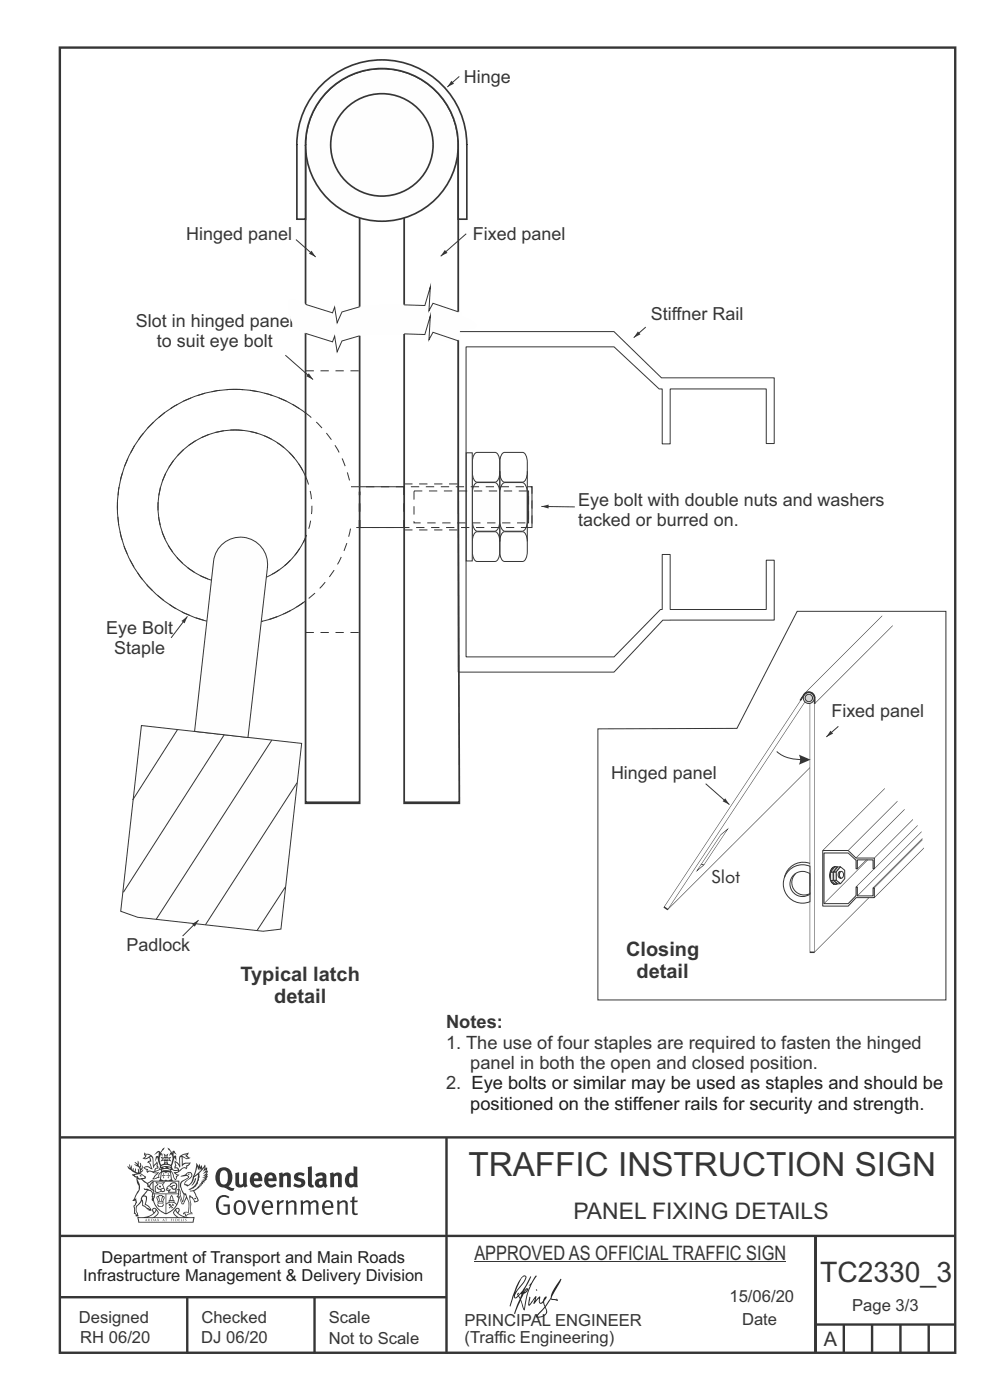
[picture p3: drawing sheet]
<svg xmlns="http://www.w3.org/2000/svg" width="210mm" height="297mm" viewBox="0 0 210 297" stroke-linecap="round" stroke-linejoin="round" font-family="sans-serif">
<path d="M64.8 30.4v139.9h11.5v-66M97.2 30.4v73.9l.2 66h-11.7v-124.1M76.3 46.2v57.1" fill="none" stroke="#373435" stroke-width=".46"/>
<path d="M100.7 96.3l.5-.3h3.8a1.93 1.93 0 0 1 1 2.1 7 7 0 0 1-.3 3.6l-.4 .5-.3 .1h-3.8a1.93 1.93 0 0 1-1-2.1 7.1 7.1 0 0 1 .3-3.6zM100.7 113.1l.5-.3h3.8a1.93 1.93 0 0 1 1 2.1 7 7 0 0 1-.3 3.6l-.4 .5-.3 .1h-3.8a1.93 1.93 0 0 1-1-2.1 7.1 7.1 0 0 1 .3-3.6z" fill="none" stroke="#373435" stroke-width=".21"/>
<path d="M100.7 102.7l.6-.3h3.6a2.02 2.02 0 0 1 1.1 2.2v5.9a2.03 2.03 0 0 1-1.1 2.2h-3.6a2.03 2.03 0 0 1-1.1-2.2v-5.9a3.2 3.2 0 0 1 .5-1.9z" fill-rule="evenodd" fill="#fefefe" stroke="#373435" stroke-width=".21"/>
<path d="M100.2 99.9v15M106 99.9v15" fill="none" stroke="#373435" stroke-width=".21"/>
<path d="M98.9 96.1h1.3v22.9h-1.3z" fill-rule="evenodd" fill="#fefefe" stroke="#373435" stroke-width=".21"/>
<path d="M106.5 96.3l.5-.3h3.9a1.93 1.93 0 0 1 1 2.1 7.1 7.1 0 0 1-.3 3.6l-.5 .5-.2 .1h-3.9a1.93 1.93 0 0 1-1-2.1 7 7 0 0 1 .3-3.6zM106.5 113.1l.5-.3h3.9a1.93 1.93 0 0 1 1 2.1 7.1 7.1 0 0 1-.3 3.6l-.5 .5-.2 .1h-3.9a1.93 1.93 0 0 1-1-2.1 7 7 0 0 1 .3-3.6z" fill="none" stroke="#373435" stroke-width=".21"/>
<path d="M106.6 102.7l.5-.3h3.7a2.02 2.02 0 0 1 1.1 2.2v5.9a2.03 2.03 0 0 1-1.1 2.2h-3.7a2.03 2.03 0 0 1-1.1-2.2v-5.9a3.2 3.2 0 0 1 .6-1.9z" fill-rule="evenodd" fill="#fefefe" stroke="#373435" stroke-width=".21"/>
<path d="M97.2 70.3h33l10.1 9.9h23.9v13.9h-1.7v-11.6h-20.3v11.7h-1.7v-11.7h-.7l-9.5-8.9h-31.4v65.8h31.4l9.8-10.1h.4v-11.7h1.7v11.7h20.3v-10.5h1.7v12.7l-23.6 .1-10.4 11h-33zM64.9 87.7a24.9 24.9 0 0 0-33.4 2.9 24.9 24.9 0 0 0-.2 33.6 24.9 24.9 0 0 0 33.4 3.4M106 99.9v15M111.9 99.9v15M64.9 101.2a16.3 16.3 0 0 0-24.9-6.7 16.3 16.3 0 0 0-.3 25.8 16.3 16.3 0 0 0 25-6" fill="none" stroke="#373435" stroke-width=".21"/>
<g fill="none" stroke="#373435" stroke-width=".21" stroke-dasharray="1.8 1.4" stroke-linecap="butt">
<path d="M64.8 78.7h11.5M32.2 89.9a24.9 24.9 0 0 1 42.2 13.4h38.4v8.6h-38.4a24.9 24.9 0 0 1-36.1 17.8 24.9 24.9 0 0 1-6.1-39.8zM85.7 102.7h11.5M85.7 112.4h11.5M87.8 104.2h24.3v6.7h-24.3zM64.8 134.2h11.5"/>
<circle cx="49.8" cy="107.5" r="16.3"/>
</g>
<g fill="#fefefe" stroke="#373435" stroke-width=".21">
<path d="M30 153.9l34 3.8-4.4 39.4-3.8 .5-26.6-3-3.6-1.3z" fill-rule="evenodd"/>
<path d="M46.8 115.8a5.8 5.8 0 0 1 6.6-1.3 5.8 5.8 0 0 1 3.3 5.8l-4.1 36.2-11.3-1.4 4-36a5.7 5.7 0 0 1 1.5-3.3z" fill-rule="evenodd"/>
</g>
<path d="M114.8 107.4l7.1 .1M37.7 154.8l-9.6 14.9M47.5 155.9l-21.3 33.4M57.7 157l-24.6 38M63 166.1l-19.4 30.1M60.6 188.1l-6.1 9.3" fill="none" stroke="#373435" stroke-width=".21"/>
<path d="M76.3 103.3v8.6M85.7 103.3v8.6" fill="none" stroke="#373435" stroke-width=".35" stroke-dasharray="1.8 1.8" stroke-linecap="butt"/>
<path d="M114.8 107.4l1.6-.4v.9z" fill="#373435"/>
<path d="M42.1 195.2l-3.4 3.4" fill="none" stroke="#373435" stroke-width=".21"/>
<path d="M40.7 196l1.4-.8-.8 1.4z" fill="#373435"/>
<path d="M137 69.4l-2.6 2.2" fill="none" stroke="#373435" stroke-width=".21"/>
<path d="M135.3 70.3l.6 .6-1.5 .7z" fill="#373435"/>
<path d="M98.9 49.6l-5.4 4.8" fill="none" stroke="#373435" stroke-width=".21"/>
<path d="M94.4 53l.5 .6-1.4 .8z" fill="#373435"/>
<path d="M62.8 50.8l4.2 3.7" fill="none" stroke="#373435" stroke-width=".21"/>
<path d="M66.1 53.2l.9 1.3-1.5-.7z" fill="#373435"/>
<path d="M39.8 130.8l-3.5 4.5" fill="none" stroke="#373435" stroke-width=".21"/>
<path d="M38.5 131.7l1.3-.9-.6 1.4z" fill="#373435"/>
<path d="M60.5 75.4l5.9 5.1" fill="none" stroke="#373435" stroke-width=".21"/>
<path d="M65.5 79.2l.9 1.3-1.4-.7z" fill="#373435"/>
<path d="M111.8 104.2h.3v6.7h-.2M111.9 103.3h.9v8.6h-.9" fill="none" stroke="#373435" stroke-width=".21"/>
<g fill="#fefefe" stroke="#373435" stroke-width=".35">
<path d="M67.7 18.6a18 18 0 0 1 19.8-4.7 18 18 0 0 1 11.5 16.8v15.8h-1.8v-15.8a16.2 16.2 0 0 0-16.2-16.2 16.2 16.2 0 0 0-16.2 16.2v15.8h-1.8v-15.8a17.8 17.8 0 0 1 4.7-12.1z" fill-rule="evenodd"/>
<circle cx="81" cy="30.7" r="16.2"/>
<circle cx="81" cy="30.7" r="10.9"/>
</g>
<path d="M97.4 16.2l-2.5 2.3" fill="none" stroke="#373435" stroke-width=".21"/>
<path d="M95.8 17.1l.5 .7-1.4 .7z" fill="#373435"/>
<path d="M61.4 63.6a8.1 8.1 0 0 1 4.7 1.9 4.8 4.8 0 0 0 4.4 .9 55.9 55.9 0 0 1 27.2 0l.2 .2-.1 .1-.4 .4a6.4 6.4 0 0 1 3.6 1.9l-.1 .3-.4 .2-1.5 .2a1.55 1.55 0 0 0-1.6 .7l.3 1.3-.1 .2a8.9 8.9 0 0 1-5.1-.3 20.6 20.6 0 0 0-8.6-.8l-1 .1a33.1 33.1 0 0 0-8.4 .5 17.7 17.7 0 0 1-10.1-1 5.7 5.7 0 0 1-3-6.8z" fill-rule="evenodd" fill="#fefefe" stroke="#fefefe" stroke-width=".21"/>
<path d="M64.8 64.6l5.7 1.8 .5-1.2 .5 3.3 1-2.3 3.8-1.1M64.8 70.7l5.7 1.8 .5-1.2 .5 3.3 1-2.3 3.8-1.1M85.7 64.7l4.4 .1 1.2-4-.3 5.1 .8-1.6 5.4 1.8M85.7 70.8l4.4 .2 1.2-4-.3 5.1 .8-1.6 5.4 1.8M149.7 166.3l5 4.4" fill="none" stroke="#373435" stroke-width=".21"/>
<path d="M153.8 169.4l.9 1.3-1.4-.7z" fill="#373435"/>
<path d="M177.8 154.1l-2.5 2.2" fill="none" stroke="#373435" stroke-width=".21"/>
<path d="M176.2 155l.5 .6-1.4 .7z" fill="#373435"/>
<path d="M171.8 187.9v-39.9h.9v54h-.9v-12.7" fill="none" stroke="#373435" stroke-width=".21"/>
<path d="M170.6 147.5l.8 .5-29.8 45-.7-.6z" fill-rule="evenodd" fill="#fefefe" stroke="#373435" stroke-width=".21"/>
<path d="M171.2 147.7l.1-.1a.42 .42 0 0 1 .7 .3l-.8 .1z" fill-rule="evenodd" fill="#e6e7e8" stroke="#373435" stroke-width=".21"/>
<path d="M164.8 159.4a8.3 8.3 0 0 0 5.9 1.8" fill="none" stroke="#373435" stroke-width=".21"/>
<path d="M169.5 160.1l2.4 1.1-2.4 1 .2-1z" fill-rule="evenodd" fill="#373435"/>
<path d="M152.9 177.1l1.5-1.2-5.1 7.6-1.5 1.2zM148.7 183.3l.6 .2" fill="none" stroke="#373435" stroke-width=".21"/>
<g fill="#e6e7e8" stroke="#373435" stroke-width=".21">
<path d="M170.7 147.1a1.31 1.31 0 0 1 1.4-.2 1.31 1.31 0 0 1 .8 1.2v1.1h-.2v-1.1a1.17 1.17 0 0 0-.8-1.1 1.17 1.17 0 0 0-1.3 .4l-.8 1.2-.1-.1z" fill-rule="evenodd"/>
<circle cx="171.6" cy="148.1" r="1.17"/>
</g>
<circle cx="171.6" cy="148.1" r=".79" fill="#d2d3d5" stroke="#373435" stroke-width=".21"/>
<path d="M187.1 130.6l-16.5 16.5M189.4 132.7l-16.5 16.5M171.8 162.8l-30.2 30.2M184.3 190.4l-11.6 11.6" fill="none" stroke="#373435" stroke-width=".21"/>
<path d="M167.4 184.6a4.1 4.1 0 0 1 4.4-.8v7.5a4.1 4.1 0 0 1-5-1.5 4.1 4.1 0 0 1 .6-5.2z" fill-rule="evenodd" fill="#fefefe" stroke="#373435" stroke-width=".21"/>
<g fill="none" stroke="#373435" stroke-width=".21">
<path d="M187.7 167.3l-13.2 13.1M190.4 170l-10.5 10.4M191.9 171.7l-10.3 10.3M193.7 173.8l-8.2 8.2M194.7 175.1l-13.1 13M195.5 176.4l-13.6 13.7M195.7 177.9l-10.5 10.4M195.7 178.1l-10.2 10.2M196 179.9l-10.5 10.5M168.6 185.4a2.67 2.67 0 0 1 3.2 0v4.3a2.67 2.67 0 0 1-3.7-.6 2.67 2.67 0 0 1 .5-3.7zM168.8 185.3a2.63 2.63 0 0 0-.3 3.5 2.63 2.63 0 0 0 3.3 .8M171.8 183.2a4.1 4.1 0 0 0-5.4 2.9"/>
<path d="M174.5 180.4h5.4l1.7 1.6h3.9v2.3h-.3v-1.9h-3.3v1.9h-.3v-1.9l-1.7-1.4h-5.1v10.7h5.1l1.7-1.6v-1.9h.3v1.9h3.3v-1.8h.3v2.1h-3.9l-1.7 1.8h-5.4zM183.8 182.4l-1.9 1.9M184.1 182.4l-9.3 9.3"/>
</g>
<g fill="#fefefe" stroke="#373435" stroke-width=".21">
<path d="M176.6 184.1l.4-.2 .4 .1a1.43 1.43 0 0 0-1.3 1.8l.3 1.2 .6 .6a2.34 2.34 0 0 1-.5-3.4z" fill-rule="evenodd"/>
<path d="M176.6 184.3a.82 .82 0 0 1 .9-.4 .82 .82 0 0 1 .6 .8 2.52 2.52 0 0 1-.6 2.8 .88 .88 0 0 1-1.2-.6 2.86 2.86 0 0 1 .3-2.6z" fill-rule="evenodd"/>
<path d="M176.2 186.8h.6l.9 .7h-.6z" fill-rule="evenodd"/>
<path d="M176.2 185h.6v1.8h-.6z" fill-rule="evenodd"/>
<path d="M177.1 183.9h.5l-.8 1.1h-.6z" fill-rule="evenodd"/>
<path d="M177.6 183.9l.9 .7v1.8l-.8 1.1-.9-.7v-1.8z" fill-rule="evenodd"/>
<path d="M176.8 186.8l.6-.1 .9 .8h-.6z" fill-rule="evenodd"/>
<path d="M176.8 185l.6-.1v1.8l-.6 .1z" fill-rule="evenodd"/>
<path d="M177.7 183.9h.6l-.9 1-.6 .1z" fill-rule="evenodd"/>
<path d="M178.3 183.9l.9 .7v1.8l-.9 1.1-.9-.8v-1.8z" fill-rule="evenodd"/>
<path d="M178 185l.5-.1a.8 .8 0 0 0 0 1.4 .75 .75 0 0 1-.7-.5 .75 .75 0 0 1 .2-.8z" fill-rule="evenodd"/>
<path d="M178.3 184.9a.71 .71 0 0 1 .7 .6 .71 .71 0 0 1-.5 .8 .83 .83 0 0 1-.2-1.4z" fill-rule="evenodd"/>
</g>
<path d="M76.3 111.9h9.4M76.3 103.3h9.4M126.8 154.6l29.5-.1 12.8-24.8h31.5v82.4h-73.8zM100.6 267.7h66.2" fill="none" stroke="#373435" stroke-width=".21"/>
<g fill="none" stroke="#373435" stroke-width=".51">
<path d="M12.7 10.1h189.9v276.9h-189.9zM12.7 241.3h190M94.7 241.4v45.8M12.7 275.2h82M12.7 262.2h190.1M39.7 275.2v12M66.7 275.2v12M173 262.1v24.9M173 281h29.6M179 281v6M185 281v6M191 281v6"/>
<path d="M197 281v6"/>
</g>
<g fill="#373435">
<path d="M47 248.4a2.55 2.55 0 0 0 0 2.7l.3 .2a.81 .81 0 0 0 1-1v-.5a1.04 1.04 0 0 0-1.1-1.5zM46.3 248.1a1.82 1.82 0 0 1 2.1-.2 1.82 1.82 0 0 1 .9 1.8 2.29 2.29 0 0 1-.8 2l.7 .3h.5l-.2 .6a2.87 2.87 0 0 1-2-.7 2.12 2.12 0 0 1-1.7-3.1z" fill-rule="evenodd"/>
<path d="M49.9 248.9l.8-.2v2a.46 .46 0 0 0 .3 .6 .46 .46 0 0 0 .6-.3v-2.1l.7-.2v2.4l.2 .5-.5 .3-.3-.3a1.02 1.02 0 0 1-1.2 .3 1.02 1.02 0 0 1-.6-1.1z" fill-rule="evenodd"/>
<path d="M54 249.5l-.1 .5h.9a.49 .49 0 0 0-.2-.6 .49 .49 0 0 0-.6 .1zM53.4 249.1a1.34 1.34 0 0 1 1.6-.2 1.34 1.34 0 0 1 .6 1.5v.2h-1.7a.77 .77 0 0 0 .5 .8 .77 .77 0 0 0 .9-.4l.3 .5a1.59 1.59 0 0 1-2 .2 1.59 1.59 0 0 1-.5-2.1z" fill-rule="evenodd"/>
<path d="M57 249.5l-.1 .5h1a.49 .49 0 0 0-.2-.6 .49 .49 0 0 0-.7 .1zM56.4 249.1a1.34 1.34 0 0 1 1.6-.2 1.34 1.34 0 0 1 .7 1.5v.2h-1.8a.77 .77 0 0 0 .5 .8 .77 .77 0 0 0 .9-.4l.4 .5a1.59 1.59 0 0 1-2.1 .2 1.59 1.59 0 0 1-.5-2.1z" fill-rule="evenodd"/>
<path d="M59.2 248.9l.7-.2 .1 .4a.95 .95 0 0 1 1-.3 .95 .95 0 0 1 .7 .8v2.3h-.8v-2.3a.46 .46 0 0 0-.8 .1v2.2h-.8z" fill-rule="evenodd"/>
<path d="M62.6 249.1a1.75 1.75 0 0 1 2-.1l-.2 .5-.6-.2a.43 .43 0 0 0-.6 .3l.4 .3a1.04 1.04 0 0 1 1.2 1.1 1.04 1.04 0 0 1-1.4 1l-1.2-.4 .3-.6 1 .4 .4-.4a.88 .88 0 0 0-1-.5l-.4-.2-.1-.4z" fill-rule="evenodd"/>
<path d="M65.3 247.6l.8-.2 .1 3.8 .3 .2 .1 .4a.88 .88 0 0 1-1 0 .88 .88 0 0 1-.3-1z" fill-rule="evenodd"/>
<path d="M67.8 250.6a.43 .43 0 0 0-.1 .7 .43 .43 0 0 0 .7-.1v-.7zM66.8 249.1a1.7 1.7 0 0 1 2.4 .1v1.9l.3 .4-.4 .5-.5-.4a1.03 1.03 0 0 1-1.7-.1 1.03 1.03 0 0 1 .8-1.5h.7v-.4a.8 .8 0 0 0-1.2 .1z" fill-rule="evenodd"/>
<path d="M70 248.9l.7-.2 .1 .4a.95 .95 0 0 1 1-.3 .95 .95 0 0 1 .7 .8v2.3h-.8v-2.3a.46 .46 0 0 0-.8 .1v2.2h-.8z" fill-rule="evenodd"/>
<path d="M74.3 249.5a1.48 1.48 0 0 0 0 1.7h.5l.2-.1v-1.5l-.3-.2zM75 247.4l.8 .1 .1 4.4h-.7l-.1-.2a1.26 1.26 0 0 1-1.4 0 1.26 1.26 0 0 1-.5-1.3 1.29 1.29 0 0 1 .4-1.4 1.29 1.29 0 0 1 1.4-.1z" fill-rule="evenodd"/>
<path d="M46.4 253.9a1.72 1.72 0 0 1 2.3 0l-.3 .3a1.24 1.24 0 0 0-1.4-.2 1.24 1.24 0 0 0-.6 1.4 1.49 1.49 0 0 0 1.2 1.9l.7-.1v-1.3h-.8l-.1-.4h1.3v1.9a1.93 1.93 0 0 1-2.2 0 1.93 1.93 0 0 1-.7-2.2l.2-.8z" fill-rule="evenodd"/>
<path d="M50.4 255.1a1.65 1.65 0 0 0 .2 2.2 .99 .99 0 0 0 1-1.4 .78 .78 0 0 0-.4-.8 .78 .78 0 0 0-.8 0zM50 254.9a1.33 1.33 0 0 1 1.6-.1 1.33 1.33 0 0 1 .5 1.4 1.31 1.31 0 0 1-1.3 1.6 1.31 1.31 0 0 1-1.2-1.6v-.6z" fill-rule="evenodd"/>
<path d="M52.5 254.7l.4-.1 .9 2.6 .8-2.5h.5l-1.1 3h-.5z" fill-rule="evenodd"/>
<path d="M56.3 255.2l-.2 .7h1.3a.7 .7 0 0 0-.3-.8 .7 .7 0 0 0-.8 .1zM55.9 255a1.22 1.22 0 0 1 1.5-.2 1.22 1.22 0 0 1 .5 1.5h-1.8a.93 .93 0 0 0 .5 1 .93 .93 0 0 0 1.1-.2l.2 .3a1.43 1.43 0 0 1-1.8 .1 1.43 1.43 0 0 1-.6-1.7z" fill-rule="evenodd"/>
<path d="M58.7 254.7l.4-.1 .1 .5 .4-.4 .6-.1-.2 .5a.66 .66 0 0 0-.8 .7v1.9h-.4z" fill-rule="evenodd"/>
<path d="M60.6 254.7l.4-.1 .1 .5a.94 .94 0 0 1 1-.5 .94 .94 0 0 1 .8 .8v2.3h-.5l-.1-2.5a.81 .81 0 0 0-1.2 .3v2.2h-.4z" fill-rule="evenodd"/>
<path d="M63.7 254.7l.5-.1 .1 .5 .4-.3a.78 .78 0 0 1 1.1 .3 .9 .9 0 0 1 1-.5 .9 .9 0 0 1 .8 .8v2.3h-.5l-.1-2.5a.67 .67 0 0 0-1.1 .3v2.2h-.5v-2.4l-.4-.3-.7 .4v2.3h-.5z" fill-rule="evenodd"/>
<path d="M69 255.2l-.1 .7h1.3a.7 .7 0 0 0-.3-.8 .7 .7 0 0 0-.9 .1zM68.7 255a1.22 1.22 0 0 1 1.5-.2 1.22 1.22 0 0 1 .5 1.5h-1.8a.93 .93 0 0 0 .4 1 .93 .93 0 0 0 1.2-.2l.1 .3a1.44 1.44 0 0 1-1.7 .1 1.44 1.44 0 0 1-.6-1.7z" fill-rule="evenodd"/>
<path d="M71.4 254.7l.5-.1 .1 .5a.94 .94 0 0 1 1-.5 .94 .94 0 0 1 .8 .8v2.3h-.5l-.1-2.5a.81 .81 0 0 0-1.2 .3v2.2h-.4z" fill-rule="evenodd"/>
<path d="M74.7 253.9l.5-.1v.9h.7l-.1 .3h-.6v2.2l.1 .2h.5l.1 .3a.75 .75 0 0 1-1.2-.6v-2.1h-.4v-.3h.4z" fill-rule="evenodd"/>
<path d="M30.8 244.9l1.1 .3-.9 .5h-.4l.6-.5zM31.8 245.4h.2a2.44 2.44 0 0 1 .4 1.9l.1 .5 .7-1-.1 .6 .3 .3a.57 .57 0 0 0-.6 .7l-1-.1-.5 .2 .2-.5-.8-.3 .7-.1 .9 .5 .1-.1-.6-1.3-.2-.2h.5zM30.7 244.4l-.1 .5 .2 .4-.6 .4a1.04 1.04 0 0 0 1.4-.1l.2 .6-.3 .1-.2 .4a.94 .94 0 0 1 .8 1.1l-.2-.1a1.16 1.16 0 0 0-1.5-.1l.3 .4 .4 .2 .1 .5 .2 .1 .1-.2a.94 .94 0 0 1 1.1 .2l.8 .1-1.2 1.2a1.13 1.13 0 0 0 1.2-.2l.4-.1-.1-.4 .5-.8a.83 .83 0 0 0-.6 1.1l-.3-.1-.7 .4 1.1-1.4-.5 .1-.5-.1 1.3-.5-.1-.1-.9 .4v-.3l.2-.2 .3 .1 .1-.3-.2-.4v-.6l-.1-.4-.7 1v-.7a1.42 1.42 0 0 0-1.6-1.8z" fill-rule="evenodd"/>
<path d="M38.5 245.2l.5-.2 .7-.1-.6 .3 .8 .5h-.3zM38.3 245.5l.2-.1 .1 2a1.69 1.69 0 0 1 1.6-.6l-.8 .5 .1 .5a1.1 1.1 0 0 0-1.5 .6l-.1-.5-.2-.2h-.5l.3-.4-.3-.7a1.42 1.42 0 0 1 .8 1.1l.2-.1zM37.1 246.2l.1 1-.2 .3 .1 .4h.5l.1 .2a.96 .96 0 0 1-1.1-.1l-.1 .1a1.06 1.06 0 0 0 1.3 .2v.1a.72 .72 0 0 1-1 .2l.3 .5 .6 .2-.4 .2-.1 .6-.2-.3-.4-1.1-.4-.4 .4 .9a1.54 1.54 0 0 0 .7 1.2l.2-.3a.58 .58 0 0 1 .4-.8l.2-.1h-.3l-.5-.3 .9-.5a.93 .93 0 0 1 1.2-.5v.2l.2-.2 .1-.5a.99 .99 0 0 0 .7-.8l-1.3 .1-.3 .2-.1-1.4 .9 .4 .9-.3h-.4l-.5-.4 .4-.7-.6 .2a1.46 1.46 0 0 0-1.4 2.1v.4l-.2-.4z" fill-rule="evenodd"/>
<path d="M35.6 248.9l.2 .1-.1 .3 .4 .1h-.4v.6l-.1-.6h-.3l.3-.1z" fill-rule="evenodd"/>
<path d="M34.6 248.9l.2 .1v.3l.3 .1h-.3l-.1 .6v-.6h-.4l.4-.1z" fill-rule="evenodd"/>
<path d="M34.3 248.8a.57 .57 0 0 1 .9 .2 .57 .57 0 0 1 .9-.2l.2 1.4h-.2a.57 .57 0 0 1-.9 0 .69 .69 0 0 1-1.1 0zM34.2 248.1l-.3 2.1-.2 .4h3l-.2-.4-.3-2.1h-.2v.2l-.8-.1-.8 .1v-.2z" fill-rule="evenodd"/>
<path d="M34.2 252.4a.3 .3 0 0 0 .6 0 .3 .3 0 0 0-.6 0zM33.3 250.9l.3 .3-.3 .4a.79 .79 0 0 0 0 1.3l.8-.2-.1-.3a.55 .55 0 0 1-.7-.6l.1-.1 .2 .3 .3 .2 .8-.2-.4-.7 .4-.4-.7 .2zM33 250.7l1.1 .2 .9-.2-.4 .6 .4 1.2a.56 .56 0 0 1-.8 .3l-.2 .1a.73 .73 0 0 1-.9 .1 .73 .73 0 0 1-.3-1v-.4l.6-.4z" fill-rule="evenodd"/>
<path d="M35.6 251.8l.7-.4a.58 .58 0 0 1 1-.1 .58 .58 0 0 1-.4 .9l-.3-.3a.43 .43 0 0 1 .6-.4 .57 .57 0 0 0-.8 .2l-.2-.1-.3 .1 .4 .2a.55 .55 0 0 0 .9 .4v.5h-1.3l.3-.4-.1-.1-.6 .1 .2-.3-.2-.1zM35.4 251.8l-.1 .2a.39 .39 0 0 0 .2 .6h.3l-.2 .4h1.9l-.1-.8a.86 .86 0 0 0-.1-1.3 .86 .86 0 0 0-1.3 .4z" fill-rule="evenodd"/>
<path d="M36 254.8h.8v.2h-.8zM36.4 253.8l.2 .8h-.4zM36.4 253.5l-.3 .5-.1 .6h-.2v.4l-.7 .4 .2 .1a1.48 1.48 0 0 1 2.1 .2l.2-.1-.6-.5v-.5h-.2l-.1-.6z" fill-rule="evenodd"/>
<path d="M35.8 255.4l.4 .1 .1 .3 .3-.2-.2-.2a.38 .38 0 0 1 .5 .5l-.2-.2-.3 .2 .3 .2-.3 .3-.1-.4-.4 .4-.1-.2 .4-.3-.1-.1-.2 .1z" fill-rule="evenodd"/>
<path d="M34.5 254h.2v.2l-.2 .6h-.2zM33.6 255.3h.9v.2a.55 .55 0 0 1-.8 .4v-.2l-.2-.1zM33.4 254h.2l.2 .8h-.2zM33.6 255l.8-.1 .1 .2h-.8zM33.8 253.7h.5l-.2 1.1h-.1zM33.3 253.8l-.1 .3 .3 1.1a.48 .48 0 0 0-.1 .6 .48 .48 0 0 0 .5 .2h.5a.49 .49 0 0 0 .2-.8l.3-1.1-.1-.3a1.42 1.42 0 0 0-1.5 0z" fill-rule="evenodd"/>
<path d="M33.7 251.5l.4 .1 .1 .3h-.3z" fill-rule="evenodd"/>
<path d="M41.3 250.1l.3-.2-.2 .8-.6 .8h-.2l.5-.7z" fill-rule="evenodd"/>
<path d="M39.7 249l.3-.2 .5 .2a.88 .88 0 0 1-.6 1.1 1.22 1.22 0 0 0-.8 1.3l.5 .2a.72 .72 0 0 0 .9-.4l.5-.8 .2-.6 .8-.6v.2a2.85 2.85 0 0 1-2 2.9l.1 .1a2.13 2.13 0 0 0 1.9-1.5v-.3a2.01 2.01 0 0 0 .3-1.7l1.1-1.3-.4 1 .7-.5-.7 1 .8-.4-.8 .8 .7-.2-.9 .6 .8-.1-.8 .4h.7l-.8 .3 .3 .2h-.4l.2 .3h-.4l.2 .3h-.4l.1 .2h-.1a2.16 2.16 0 0 1-2 1.1l.1 .2 .4-.1a.76 .76 0 0 1 .7 .8l.5 1.2-.6 .2a1.45 1.45 0 0 0-1.1-1.3l.2 1.8-.1 1.8 .4 .3a1.07 1.07 0 0 0-1.2 .4v-.3l-.5-.2a.87 .87 0 0 1 1.1-.1v-.7a4.4 4.4 0 0 0-.6-3.1l-.1-.3h-.2a2.16 2.16 0 0 1-.7-2.2l.3-.4 1.2-.7a.55 .55 0 0 0-.4-.8zM37.8 252.4a.76 .76 0 0 1 .3 1.1l.6 1.6 .4-1.7 .2 .1a.61 .61 0 0 1-.1 .9l-.3 .8-.2 .1-.7-1.6-.3 .1a1.18 1.18 0 0 0 .1-1.4zM41.8 247.5l.2 .7 .3-.5v.6l.4-.5a1.9 1.9 0 0 1-1.2 1.4l-.3 .3zM38.2 249.6l1.4-.2 .2 .2v.3l-.5 .2a1.26 1.26 0 0 0-.9 1.9l.2 .7a1.84 1.84 0 0 1 .1 2.1l-.4-1.4a.96 .96 0 0 0-.4-1.2l-.4 .2a.78 .78 0 0 1 0 1.3l.1 .3h.4l.4 1.1a.38 .38 0 0 0 .2 .4 .38 .38 0 0 0 .4-.1l.6-1.2a2.94 2.94 0 0 1 .4 2.5l-.1 .4h-.8l-.3 .4v.2l.4-.1 .1 .4 .2 .1a1.02 1.02 0 0 1 1.3-.5v-.4l-.3-.1 .1-1.8-.3-1.3h.1a1.14 1.14 0 0 1 .8 1 .63 .63 0 0 0 .8-.2 .63 .63 0 0 0-.2-.9l-.6-1.2 .9-.6 .2-.4h.3l-.1-.2h.4l-.1-.3h.3l-.1-.3 .5-.1-.2-.2 .6-.4v-.2h-.2l.4-.5h-.3l.3-.5-.4 .1 .4-.5v-.3l-.3 .2 .2-.7-.1-.2-.4 .3v-.8l-.6 .8-.2-.8-.2 .5-.3-.7-.1 .6-.5-.8-.1 1.4-.6 1.8a1.81 1.81 0 0 1-1 1.5l-.6-.2a1.75 1.75 0 0 1 1.1-1.2 .75 .75 0 0 0 .1-1.3 .75 .75 0 0 0-1.2 .4z" fill-rule="evenodd"/>
<path d="M41.2 254.1h.3l.2 .2-.4 .1z" fill-rule="evenodd"/>
<path d="M29.4 258.4h11.6l-.1 .8h-11.4zM31.3 258.2l.5-.1a2.48 2.48 0 0 0 1.4-1.3l.3 .5-.5 .6-.5 .3zM32.5 256.6l.3-.2 .2 .1-.3 .7zM37.2 256.8a2.65 2.65 0 0 0 1.8 1.4h-1.1l-.5-.3-.5-.6zM37.4 256.5l.2-.1 .3 .2-.3 .6zM29.2 258.2l.1 1.2h11.8l.2-1.1-.2-.1a4.1 4.1 0 0 1-3.3-.9l.3-.4-.1-.6a1.06 1.06 0 0 0-1.3 1l.2 .4 .6 .5h-4.7l.3-.1a.84 .84 0 0 0 .6-.8 .84 .84 0 0 0-.5-.8l-.3-.2h-.5l-.1 .6 .3 .4a4.2 4.2 0 0 1-3.4 .9z" fill-rule="evenodd"/>
<path d="M31 258.7l.1 .2h-.2zM31 258.5l-.3 .6 .4-.2 .2 .2z" fill-rule="evenodd"/>
<path d="M31.3 258.6h.3v.4a.25 .25 0 0 0 .2-.1 .25 .25 0 0 0-.1-.3h.1a.29 .29 0 0 1 0 .4 .29 .29 0 0 1-.4 0 .29 .29 0 0 1 0-.4z" fill-rule="evenodd"/>
<path d="M32.2 258.6a.22 .22 0 0 1 .3 .2 .22 .22 0 0 1-.3 .2zM32 258.6l.1 .4a.33 .33 0 0 0 .4 0 .33 .33 0 0 0 0-.4 .33 .33 0 0 0-.5 0z" fill-rule="evenodd"/>
<path d="M32.9 258.7l.1 .2h-.2zM32.9 258.5l-.2 .6 .3-.2 .2 .2z" fill-rule="evenodd"/>
<path d="M33.3 258.6h.2l.1 .1 .2-.1-.2 .2 .2 .3-.3-.3-.1 .3h-.1l.2-.3z" fill-rule="evenodd"/>
<path d="M34.7 258.7l.1 .2h-.2zM34.7 258.5l-.3 .6 .4-.2 .2 .2z" fill-rule="evenodd"/>
<path d="M35 258.5h.5l-.2 .1v.5h-.2l.1-.5z" fill-rule="evenodd"/>
<path d="M36.2 258.6l.3-.1-.1 .1v.2h.1h-.1v.3h-.2z" fill-rule="evenodd"/>
<path d="M36.7 258.6h.2v.5h-.2z" fill-rule="evenodd"/>
<path d="M37.3 258.6a.22 .22 0 0 1 .3 .2 .22 .22 0 0 1-.3 .2zM37.1 258.6v.4a.33 .33 0 0 0 .5 0 .33 .33 0 0 0 0-.4 .33 .33 0 0 0-.5 0z" fill-rule="evenodd"/>
<path d="M37.8 258.6l.4-.1-.2 .1v.2h.1h-.1v.2l.2 .1h-.4z" fill-rule="evenodd"/>
<path d="M38.4 258.6h.2l-.1 .4 .2 .1h-.3z" fill-rule="evenodd"/>
<path d="M38.9 258.6h.2v.5h-.2z" fill-rule="evenodd"/>
<path d="M39.3 258.6h.2h-.1l.2 .3-.2 .2-.1-.1v-.1l.2 .1z" fill-rule="evenodd"/>
<path d="M34.2 247.4a1.51 1.51 0 0 1 2 .2 2.67 2.67 0 0 0-2.1 0zM35.7 247.6l.4 .1 .1 .3-.4-.1zM34.6 247.6h.5l.1 .2h-.4zM34 247.8l.3 .2h-.3zM34.9 246.9l.3-.2 .3 .2zM34.9 245.6l.2 .1v.3h-.2zM35 245.1l.2 .2 .2-.2-.1 .3h-.2zM35.1 246.3h.2l.1 .4-.2-.2-.2 .2zM35.3 245.7l.2-.1v.4h-.2zM34.4 245.7h.3l.1 .3-.4 .1 .2-.2zM35.7 245.7h.3l-.2 .2 .2 .2-.4-.1zM32.7 244.9l1-.5-.1 1-.2-.2-.3 .2-.3 1.1 .5-1 .3 .9a1.84 1.84 0 0 1 .2 1.7l.4 .1a2.48 2.48 0 0 1 2.2 0l.2-.2-.2-.7 .7-1.8 .4 .7-.2-1-.2-.1-.2 .3v-.9l.6 .4-.6-.8-.3 .1-.1 .4-.5-.9-.5-.3 .2 .5 .6 .5-.5 .8 .4-.4a2.06 2.06 0 0 1 0 2.3l-.5-.2-.2-.6 .1-.1 .8 .2-.4-.5 .4-.5-.7 .2-.2-.2 .2-.7-.5 .4-.5-.4 .2 .7-.2 .2-.7-.2 .4 .5-.4 .5 .8-.2 .1 .1-.2 .6-.5 .2a2.02 2.02 0 0 1 0-2.2l.3 .5-.1-.7-.3-.1 .8-1.2-.4 .3-.5 .8-.2-.3a.8 .8 0 0 0-.8 .5z" fill-rule="evenodd"/>
<path d="M29.2 250.1l.3 .1a.61 .61 0 0 1 .8 .4l.3 .2a.8 .8 0 0 1 .6 1l.4 .1 .5 .5a1 1 0 0 1 .5 1.1l-.1 .7v-.5h-.1a.96 .96 0 0 0-.8-1.3l-.2-.2h-.7l-.1-.1-.1 .1 .1 .3h.6l-1.2 1.3-.2 1-.4 .6a1.33 1.33 0 0 0-.5 1.8l.2 .5a1.26 1.26 0 0 1-.5-1.5l-.1-.3a1.56 1.56 0 0 0 .4-1.7l-.3 .2 .2-.5a3.2 3.2 0 0 0 .7-3zM30.4 253.9h.4a2.06 2.06 0 0 1-.1 1.6l.7 .5 .4 .4-.6-.1-.8-.6-.1-.9a.51 .51 0 0 1 .1-.9zM28.6 249.3a1.52 1.52 0 0 1 2.1 .5l-1.1 .2-.2-.1-.1-.4h-.5zM27.5 247v.8l-.3-.4h-.1a3.1 3.1 0 0 0 1.9 1.6l-1 .1 .5 .6 .5 .1 .1 1.1a1.84 1.84 0 0 1-.3 2.5l-.4 .9-.3 .4 .2 .1 .4-.1 .1 .4-.2 .5-.3 .2 .1 1.7h.2l.3 .5 .1 .1 .4-.1-.1-.5a1.3 1.3 0 0 1-.1-1.7l.9-1 .1 1.1 .6 .2 .5 .5 .1-.1 .2 .3h.5a1.85 1.85 0 0 0-1.2-1.4l.1-.3a1.39 1.39 0 0 0 0-1.4l-.5-.1 .5-.5a.66 .66 0 0 1 .9-.4 .66 .66 0 0 1 .3 .9l-.1 .4 .2-.1v.2l-.1 .3 .2 .5 .1-.3a2.24 2.24 0 0 0 .1-2.2 .73 .73 0 0 1-.7-.7 .73 .73 0 0 1 .6-.7v-.2a.94 .94 0 0 0-.9 .8 .48 .48 0 0 1-.1-.6 .48 .48 0 0 1 .5-.2l.5-.3a.51 .51 0 0 0-.8 .2l-.5 .2-1-.8h.6l.2-.5-1.2-.7 .5-.5v-.3l-.5 .4 .1-.2a.69 .69 0 0 0 .2-1v.4l-.2 .3v-1.1l-.3-.2 .1 .6-.1 .2-.4-1.3v.7l-.6-.4 .5 .7-.6-.2 .3 .3a1 1 0 0 1 .7 1.4l-.2-.8v.9l-.5-.2v-.8l-.2 .7-.2-.1-.1-.6-.2 .4-.2-.2 .1-.7-.2 .5z" fill-rule="evenodd"/>
<path d="M29.6 249.4l.2-.1 .3 .2z" fill-rule="evenodd"/>
<path d="M32.4 250.5h5.6v2l-.2-.1v-1.7h-5.2v2.5h5.2v-.8l.1 .2-.1 1.1v-.3h-2.5v4a4.1 4.1 0 0 0 2.6-3.6l.1-.1a4 4 0 0 1-2.8 3.9 4.2 4.2 0 0 1-2.8-4.7l.1 1.2 .1-.1a3.8 3.8 0 0 0 2.5 3.4v-4h-2.5l-.2-.9z" fill-rule="evenodd"/>
<circle cx="40" cy="249.1" r=".17"/>
</g>
<g fill="#252726">
<path d="M111.6 273.7l.2-.2-.5 .7zM110.4 274.5l.3 .1-.3 .7-.3-.4zM110.9 270.9l.5-.1a9.3 9.3 0 0 1-2 3.2l-.1 .2 1-2.5zM110.6 271a14.7 14.7 0 0 0-2.2 4.9l-.3 1.2 .1 .1 .8-2.4a.42 .42 0 0 0 .2 .7 .42 .42 0 0 0 .6-.3l.2-.2 .2 .6-1.1 3.1h.2l1.1-2.8 .6 1.9 .2 .2 .2-.5a13.5 13.5 0 0 1 2-6.2l.5-.5-.2-.2-1.6 2.1 .4-.1a14.9 14.9 0 0 0-1.3 5.1l-.4-1.2a1.39 1.39 0 0 1 .2-1.8l.1-.2a.92 .92 0 0 0 .8-1.2 .75 .75 0 0 0-.7 .7l-.2 .2 1.6-3.4h-.1l-.4 .7a10.5 10.5 0 0 1-2.2 3.2l.2-.4a.32 .32 0 0 0-.4 .2 .32 .32 0 0 0 .1 .4l-.5 .4a3.2 3.2 0 0 1 1.1-2.3l.5-.6a2.49 2.49 0 0 0 .7-1.6l-.3-.2z" fill-rule="evenodd"/>
<path d="M115.6 277.5a1.15 1.15 0 0 1 .1 1.3 1.15 1.15 0 0 1-1.2 .5h-.5zM112.3 275.1l-.3 1.7 .3 .2 1.2-1.5-.3 1.1 1.1-1.2a.94 .94 0 0 0 .4 1.2l.5-.3 .3 .9-1.2 1.3a.98 .98 0 0 0-.5 1 1.9 1.9 0 0 0 2.3-1.3l-.1-.3a1.02 1.02 0 0 1 .3-1.4l.5-.9 1.5 .3-.2-.5v.3l-1.1-.2v-.2l2-3.6 .1-.3-.1-.1-1.8 2.7a6.6 6.6 0 0 1-1.5 3l-.2-.2a1.01 1.01 0 0 1 .4-1.4l.1-.2-.3-.2-.3 .5-.2 .5-.5 .4-.2-.4 .1-.9-.2-.1-.8 .9 .2-.9h-.1l-1.4 1.7 .2-1.4v-.1z" fill-rule="evenodd"/>
<path d="M113.7 273.5l.3 .3h-.3z" fill-rule="evenodd"/>
</g>
<text font-size="7.1" fill="#373435" x="99.4" y="249.4">TRAFFIC INSTRUCTION SIGN</text>
<text font-size="6" fill="#373435" x="174" y="271.9">TC2330_3</text>
<text font-size="4.9" fill="#373435" x="121.6" y="258.7">PANEL FIXING DETAILS</text>
<g font-size="4.2" fill="#373435">
<text x="132.8" y="202.8">Closing</text>
<text x="51" y="208">Typical latch</text>
<text x="135" y="207.5">detail</text>
<text x="58.2" y="212.8">detail</text>
<text x="100.6" y="267.2">APPROVED AS OFFICIAL TRAFFIC SIGN</text>
<text x="174.7" y="285.4">A</text>
</g>
<g font-size="3.9" fill="#373435">
<text x="94.6" y="218.1">Notes:</text>
<text x="94.6" y="222.4">1. The use of four staples are required to fasten the hinged</text>
<text x="99.8" y="226.8">panel in both the open and closed position.</text>
<text x="94.6" y="231.1">2. Eye bolts or similar may be used as staples and should be</text>
</g>
<text font-size="3.9" fill="#1f1a17" x="99.8" y="235.4">positioned on the stiffener rails for security and strength.</text>
<g font-size="3.8" fill="#373435">
<text x="98.4" y="17.5">Hinge</text>
<text x="39.5" y="51">Hinged panel</text>
<text x="100.3" y="51">Fixed panel</text>
<text x="28.8" y="69.3">Slot in hinged panel</text>
<text x="138.1" y="67.9">Stiffner Rail</text>
<text x="33.3" y="73.6">to suit eye bolt</text>
<text x="122.6" y="107.3">Eye bolt with double nuts and washers</text>
<text x="122.6" y="111.5">tacked or burred on.</text>
<text x="22.5" y="134.5">Eye Bolt</text>
<text x="24.2" y="138.7">Staple</text>
<text x="176.4" y="152">Fixed panel</text>
<text x="129.6" y="165.3">Hinged panel</text>
<text x="150.9" y="187.4">Slot</text>
<text x="26.8" y="201.7">Padlock</text>
</g>
<g font-size="3.5" fill="#201e1e">
<text x="21.6" y="267.9">Department of Transport and Main Roads</text>
<text x="17.7" y="271.8">Infrastructure Management &amp; Delivery Division</text>
</g>
<g font-size="3.5" fill="#373435">
<text x="16.7" y="280.6">Designed</text>
<text x="42.7" y="280.6">Checked</text>
<text x="69.7" y="280.6">Scale</text>
<text x="98.5" y="281.3">PRINCIPAL ENGINEER</text>
<text x="154.7" y="276.2">15/06/20</text>
<text x="157.4" y="281.2">Date</text>
<text x="180.8" y="278">Page 3/3</text>
<text x="17" y="284.8">RH 06/20</text>
<text x="42.7" y="284.8">DJ 06/20</text>
<text x="69.7" y="285.2">Not to Scale</text>
<text x="98.5" y="284.8">(Traffic Engineering)</text>
</g>
</svg>
